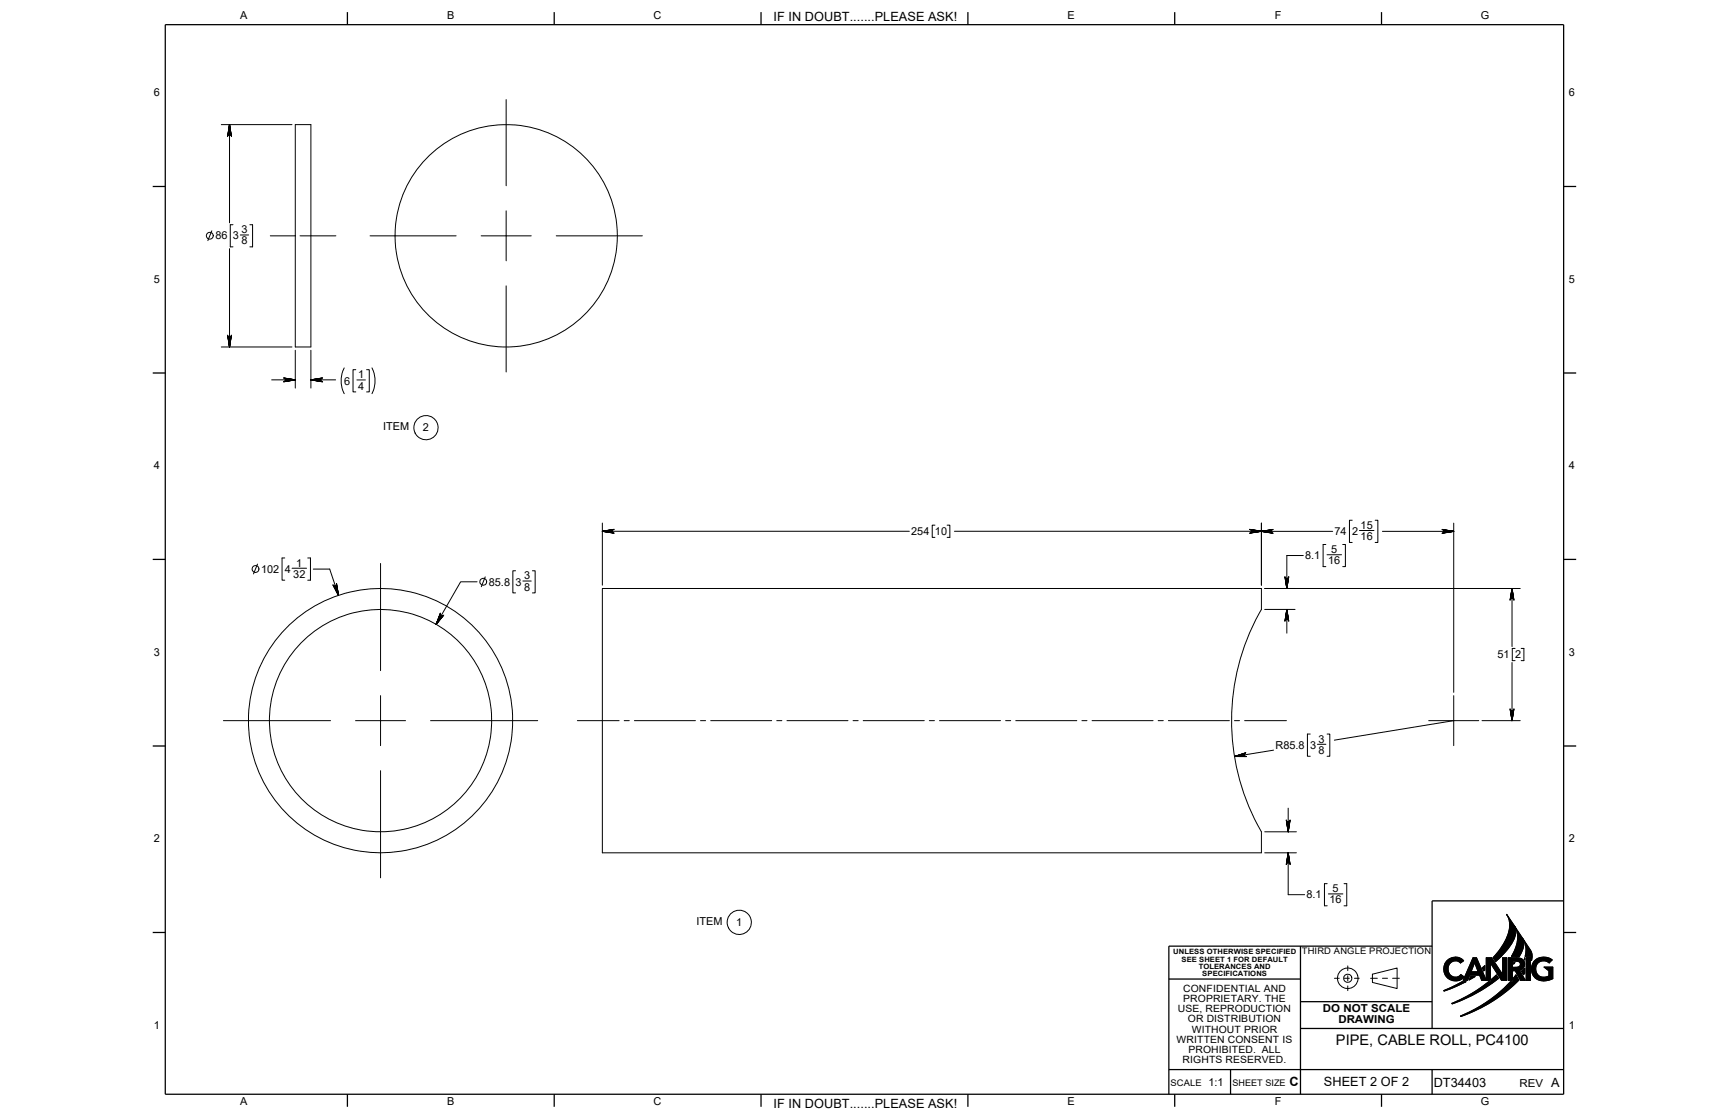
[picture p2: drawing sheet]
<svg xmlns="http://www.w3.org/2000/svg" width="432mm" height="279mm" viewBox="0 0 432 279" stroke-linecap="round" stroke-linejoin="round" font-family="sans-serif">
<g fill="none" stroke="#000" stroke-width=".25">
<path d="M55.3 31.1h17.6M57.3 31.1v24.5M73.7 31.1h3.9v55.5h-3.9zM126.4 24.9v21.5M52.9 57.6l-1 2.5M58.2 56.1h-.7v5.5h.7M60 58.7h2.1M62.4 56.1h.7v5.5h-.7M67.5 58.9h6.3M74.9 58.9h9M92.4 58.9h21.5M120.2 58.9h12.5"/>
<path d="M126.4 52.6v12.5M138.9 58.9h21.5M57.3 62.1v24.5M126.4 71.4v21.5M55.3 86.6h17.6M67.8 94.8h5.9M73.7 87.5v9.4M77.6 94.8h6.2M77.6 87.5v9.4M86 91.9a7.2 7.2 0 0 0 0 6.4M88.9 92.3h-.7v5.6h.7M89.1 94.9h2.1"/>
<path d="M91.5 92.3h.7v5.6h-.7M92.9 91.9a7.2 7.2 0 0 1 0 6.4M71.1 139.3h-.7v5.6h.7M76.9 139.3h.6v5.6h-.6M150.4 132.7h76.7M150.4 130.6v15.5M233.5 131.1h-.7v3.1h.7M236.5 131.1h.7v3.1h-.7M238.4 132.7h94.4M315 130.6v15.5M325.5 138.7h-4.1v8.2M331.1 136h-.7v5.5h.7"/>
<path d="M331.4 138.5h3.6M335.3 136h.7v5.5h-.7M337.7 129.9h-.7v5.5h.7M339.5 132.5h3.6M343.4 129.9h.7v5.5h-.7M345.2 132.7h17.9M363.1 130.6v42.3M64.3 140.8l-1 2.5M72.9 141.9h3.7M78.2 142.1h4.1l2.2 6.6M95 140.7v26.7M119.1 145.3h-4.1l-6.1 10.6"/>
<path d="M121.2 144l-1 2.5M128.8 142.5h-.7v5.5h.7M130.6 145.1h2.1M133 142.5h.6v5.5h-.6M150.4 146.9h164.6v5.3a55.5 55.5 0 0 0 0 55.5v5.2h-164.6zM315.8 146.9h63.9M315.8 152.2h7.6M321.4 152.2v5.9M377.6 146.9v14.5M55.8 179.9h26.7M88.8 179.9h12.5M95 173.7v12.5"/>
<path d="M107.5 179.9h26.8M144.2 179.9h10.4M155.9 179.9h1.3M158.4 179.9h15.3M174.9 179.9h1.3M177.5 179.9h15.2M194 179.9h1.3M196.5 179.9h15.3M213 179.9h1.3M215.6 179.9h15.2M232.1 179.9h1.3M234.6 179.9h15.3"/>
<path d="M251.1 179.9h1.3M253.7 179.9h15.2M270.2 179.9h1.3M272.7 179.9h15.3M289.2 179.9h1.3M291.8 179.9h15.2M308.3 179.9h1.3M310.8 179.9h10.5M356.8 179.9h12.5M363.1 173.7v12.5M363.1 179.9l-29.9 4.9M370.1 179.9h9.6"/>
<path d="M377.6 165.4v14.5M378.4 161.9h-.7v3.1h.7M379.9 161.9h.7v3.1h-.7M95 192.4v26.8M318.1 187.3l-9.8 1.6M327.2 183.3h-.7v5.5h.7M329 185.8h2.1M331.4 183.3h.7v5.5h-.7M315.8 212.9h8M315.8 207.7h8M321.7 201.8v5.9M321.7 212.9v10.5h4.1"/>
<path d="M331.4 220.6h-.6v5.6h.6M331.7 223.2h3.7M335.7 220.6h.6v5.6h-.6M367.9 239.1h.8l2.5 5.7v-5.7h1.3l2.8 4.2v-4.2h1v5.7h-1.3l-2.8-4.3v4.3h-2.2l-.5-1.3h-2.4l-.6 1.3h-1.1zM376.7 239.1a5.5 5.5 0 0 1 3.4 .4 1.58 1.58 0 0 1 .6 1.6 1.58 1.58 0 0 1-1.2 1.2l1.4 2.5h-1.2l-1.3-2.4h-.7v2.4h-1zM377.7 240h.9a.85 .85 0 0 1 1.1 .8 .85 .85 0 0 1-1.2 .7h-.8zM378.2 231.1l2 3.1a4.3 4.3 0 0 1-.8 4.6h-1.9a7 7 0 0 0 .7-7.7zM378.2 231.1l-1.9-2.8a6.9 6.9 0 0 1-.7 7.3l-1 1.5-1.7 2 .6 1M378.2 231.1a4.3 4.3 0 0 1-.7 4.5l-1.4 1.9-2.6 2.6M380.3 234.4l1.9 2.9a3 3 0 0 1 .3 2.5v-1h-1.6a5.6 5.6 0 0 0-.6-4.4zM380.8 239.2v.5zM381.2 239.1h1v5.7h-1z"/>
<path d="M387.7 239.7a3.1 3.1 0 0 0-4.4 .2 3.1 3.1 0 0 0 .2 4.4 4.1 4.1 0 0 0 4.3 .1v-2.9h-2.2l1.2 .9M333.3 244.3h1.2M335.7 244.3h1.3M336.6 241.2v1.2M336.6 243.6v1.3M336.6 246.2v1.2M338.3 244.3h1.1M342.3 244.3h1.7M342.8 243.2l6.1-1.5v5.1l-6.1-1.5zM345.2 244.3h1.3M347.8 244.3h1.7M360.6 247.3l4.5-2.2h1l-4 1.9-1.4 .5z"/>
<path d="M361.2 240a2.9 2.9 0 0 1 4.3-.1l-.8 .6a1.89 1.89 0 0 0-2.4-.2 1.89 1.89 0 0 0-.6 2.4 1.77 1.77 0 0 0 1.4 1.3 1.77 1.77 0 0 0 1.7-.7l.9 .6a2.95 2.95 0 0 1-4.2 .3 2.95 2.95 0 0 1-.3-4.2zM362.6 250.5a37.4 37.4 0 0 0 9.2-5.4h.7v-.6l1.2-1.1 .5 .9a38.9 38.9 0 0 1-11.5 6.4zM364.7 253.7a35.2 35.2 0 0 0 12.5-8.6h.8v-.9l.6-.8 .7 1.4a37.9 37.9 0 0 1-14.5 9zM367.3 243.8h1.1l-1.5 .9zM368.3 240.3l.8 2.3h-1.7zM370.2 241.6l.6-.5v1.1l-.3 .2zM378 240.3h.3l-.3 .4zM380 242.5l.8-.7v1.2l-.3 .4zM386.9 240.5a2.08 2.08 0 0 0-2.8 0 2.08 2.08 0 0 0-.1 2.9 2.08 2.08 0 0 0 2.8 .3"/>
<circle cx="52.4" cy="58.9" r=".86"/>
<circle cx="126.4" cy="58.9" r="27.8"/>
<circle cx="106.4" cy="106.8" r="3"/>
<circle cx="63.8" cy="142.1" r=".85"/>
<circle cx="120.7" cy="145.3" r=".86"/>
<circle cx="95" cy="179.9" r="27.8"/>
<circle cx="95" cy="179.9" r="33"/>
<circle cx="184.6" cy="230.3" r="3"/>
<circle cx="336.6" cy="244.3" r="1.03"/>
<circle cx="336.6" cy="244.3" r="2.57"/>
</g>
<g fill="none" stroke="#000" stroke-width=".32">
<path d="M41.3 6.2h349.2v267h-349.2zM86.8 3v3.2M138.4 3v3.2M190.1 3v3.2M241.7 3v3.2M293.4 3v3.2M345 3v3.2M38.1 46.6h3.2M390.5 46.6h3.1M38.1 93.1h3.2M390.5 93.1h3.1M41.3 139.7h-3.2"/>
<path d="M393.6 139.7h-3.1M38.1 186.3h3.2M390.5 186.3h3.1M38.1 232.8h3.2M324.8 236.2v37M357.7 236.2h-65.8v37M390.5 224.9h-32.8v31.9M390.5 232.8h3.1M291.9 244.5h32.9M324.8 256.8h65.7M324.8 250.1h32.9M86.8 273.2v3.2"/>
<path d="M138.4 273.2v3.2M190.1 273.2v3.2M241.7 273.2v3.2M291.9 267.1h98.6M293.4 273.2v3.2M307.3 267.1v6.1M345 273.2v3.2M357.7 267.1v6.1"/>
</g>
<g fill="#000" stroke="#000" stroke-width=".25">
<path d="M57.3 31.1l.5 3z" fill-rule="evenodd"/>
<path d="M57.3 31.1l.5 2.8z" fill-rule="evenodd"/>
<path d="M57.3 31.1l.4 2.7z" fill-rule="evenodd"/>
<path d="M57.3 31.1l.3 2.6-.2-.1z" fill-rule="evenodd"/>
<path d="M57.3 31.1l.1 2.5h-.2z" fill-rule="evenodd"/>
<path d="M57.3 31.1l-.1 2.5-.1 .1z" fill-rule="evenodd"/>
<path d="M57.3 31.1l-.3 2.7z" fill-rule="evenodd"/>
<path d="M57.3 31.1l-.4 2.8z" fill-rule="evenodd"/>
<path d="M57.3 31.1l-.5 3z" fill-rule="evenodd"/>
<path d="M56.8 83.7l.5 2.9z" fill-rule="evenodd"/>
<path d="M56.9 83.8l.4 2.8z" fill-rule="evenodd"/>
<path d="M57 84l.3 2.6z" fill-rule="evenodd"/>
<path d="M57.1 84.1h.1l.1 2.5z" fill-rule="evenodd"/>
<path d="M57.2 84.1h.2l-.1 2.5z" fill-rule="evenodd"/>
<path d="M57.4 84.1h.2l-.3 2.5z" fill-rule="evenodd"/>
<path d="M57.6 84.1l.1-.1-.4 2.6z" fill-rule="evenodd"/>
<path d="M57.8 83.8l-.5 2.8z" fill-rule="evenodd"/>
<path d="M57.8 83.7l-.5 2.9z" fill-rule="evenodd"/>
<path d="M70.8 95.4l2.9-.6z" fill-rule="evenodd"/>
<path d="M71 95.3l2.7-.5z" fill-rule="evenodd"/>
<path d="M71.2 95.1l2.5-.3-2.6 .4z" fill-rule="evenodd"/>
<path d="M71.2 94.9l2.5-.1-2.5 .3z" fill-rule="evenodd"/>
<path d="M71.2 94.8h2.5l-2.5 .1z" fill-rule="evenodd"/>
<path d="M71.2 94.6l2.5 .2h-2.5z" fill-rule="evenodd"/>
<path d="M71.1 94.5l2.6 .3z" fill-rule="evenodd"/>
<path d="M71 94.4l2.7 .4z" fill-rule="evenodd"/>
<path d="M70.8 94.4l2.9 .4z" fill-rule="evenodd"/>
<path d="M77.6 94.8l3-.4z" fill-rule="evenodd"/>
<path d="M77.6 94.8l2.8-.4z" fill-rule="evenodd"/>
<path d="M77.6 94.8l2.7-.3z" fill-rule="evenodd"/>
<path d="M77.6 94.8l2.6-.2-.1 .2z" fill-rule="evenodd"/>
<path d="M77.6 94.8h2.5v.1z" fill-rule="evenodd"/>
<path d="M77.6 94.8l2.5 .1 .1 .2z" fill-rule="evenodd"/>
<path d="M77.6 94.8l2.7 .4z" fill-rule="evenodd"/>
<path d="M77.6 94.8l2.8 .5z" fill-rule="evenodd"/>
<path d="M77.6 94.8l3 .6z" fill-rule="evenodd"/>
<path d="M150.4 132.7l3-.5z" fill-rule="evenodd"/>
<path d="M150.4 132.7l2.8-.5z" fill-rule="evenodd"/>
<path d="M150.4 132.7l2.7-.4z" fill-rule="evenodd"/>
<path d="M150.4 132.7l2.6-.3-.1 .2z" fill-rule="evenodd"/>
<path d="M150.4 132.7l2.5-.1v.1z" fill-rule="evenodd"/>
<path d="M150.4 132.7h2.5l.1 .2z" fill-rule="evenodd"/>
<path d="M150.4 132.7l2.7 .3z" fill-rule="evenodd"/>
<path d="M150.4 132.7l2.8 .4z" fill-rule="evenodd"/>
<path d="M150.4 132.7l3 .4z" fill-rule="evenodd"/>
<path d="M312.1 133.1l2.9-.4z" fill-rule="evenodd"/>
<path d="M312.2 133.1l2.8-.4z" fill-rule="evenodd"/>
<path d="M312.5 132.9l2.5-.2-2.6 .3z" fill-rule="evenodd"/>
<path d="M312.5 132.7h2.5l-2.5 .2z" fill-rule="evenodd"/>
<path d="M312.5 132.6l2.5 .1h-2.5z" fill-rule="evenodd"/>
<path d="M312.5 132.4l2.5 .3-2.5-.1z" fill-rule="evenodd"/>
<path d="M312.4 132.3l2.6 .4z" fill-rule="evenodd"/>
<path d="M312.2 132.2l2.8 .5z" fill-rule="evenodd"/>
<path d="M312.1 132.2l2.9 .5z" fill-rule="evenodd"/>
<path d="M315 132.7l3-.5z" fill-rule="evenodd"/>
<path d="M315 132.7l2.8-.5z" fill-rule="evenodd"/>
<path d="M315 132.7l2.7-.4z" fill-rule="evenodd"/>
<path d="M315 132.7l2.6-.3-.1 .2z" fill-rule="evenodd"/>
<path d="M315 132.7l2.5-.1v.2z" fill-rule="evenodd"/>
<path d="M315 132.7l2.5 .1 .1 .1z" fill-rule="evenodd"/>
<path d="M315 132.7l2.7 .3z" fill-rule="evenodd"/>
<path d="M315 132.7l2.8 .4z" fill-rule="evenodd"/>
<path d="M315 132.7l3 .5z" fill-rule="evenodd"/>
<path d="M360.1 133.2l3-.5z" fill-rule="evenodd"/>
<path d="M360.3 133.1l2.8-.4z" fill-rule="evenodd"/>
<path d="M360.5 132.9l2.6-.2-2.7 .3z" fill-rule="evenodd"/>
<path d="M360.6 132.8l2.5-.1-2.6 .2z" fill-rule="evenodd"/>
<path d="M360.6 132.6l2.5 .1-2.5 .1z" fill-rule="evenodd"/>
<path d="M360.5 132.4l2.6 .3-2.5-.1z" fill-rule="evenodd"/>
<path d="M360.4 132.3l2.7 .4z" fill-rule="evenodd"/>
<path d="M360.3 132.2l2.8 .5z" fill-rule="evenodd"/>
<path d="M360.1 132.2l3 .5z" fill-rule="evenodd"/>
<path d="M84.1 145.7l.4 3z" fill-rule="evenodd"/>
<path d="M84.1 145.9l.4 2.8z" fill-rule="evenodd"/>
<path d="M84 146l.5 2.7z" fill-rule="evenodd"/>
<path d="M83.8 146.3l.1-.1 .6 2.5z" fill-rule="evenodd"/>
<path d="M83.7 146.3h.1l.7 2.4z" fill-rule="evenodd"/>
<path d="M83.5 146.3h.2l.8 2.4z" fill-rule="evenodd"/>
<path d="M83.4 146.2l1.1 2.5z" fill-rule="evenodd"/>
<path d="M83.2 146.1l1.3 2.6z" fill-rule="evenodd"/>
<path d="M83.1 146l1.4 2.7z" fill-rule="evenodd"/>
<path d="M110.7 153.7l.1-.1-1.9 2.3z" fill-rule="evenodd"/>
<path d="M110.6 153.8l.1-.1-1.8 2.2z" fill-rule="evenodd"/>
<path d="M110.4 153.8h.2l-1.7 2.1z" fill-rule="evenodd"/>
<path d="M110.2 153.8h.2l-1.5 2.1z" fill-rule="evenodd"/>
<path d="M110.1 153.7l.1 .1-1.3 2.1z" fill-rule="evenodd"/>
<path d="M110 153.6l.1 .1-1.2 2.2z" fill-rule="evenodd"/>
<path d="M109.9 153.4l-1 2.5z" fill-rule="evenodd"/>
<path d="M109.9 153.2l-1 2.7z" fill-rule="evenodd"/>
<path d="M110 153.1l-1.1 2.8z" fill-rule="evenodd"/>
<path d="M321.4 152.2l.5 2.9z" fill-rule="evenodd"/>
<path d="M321.4 152.2l.4 2.8z" fill-rule="evenodd"/>
<path d="M321.4 152.2l.3 2.6z" fill-rule="evenodd"/>
<path d="M321.4 152.2l.2 2.5h-.1z" fill-rule="evenodd"/>
<path d="M321.4 152.2l.1 2.5h-.2z" fill-rule="evenodd"/>
<path d="M321.4 152.2l-.1 2.5h-.2z" fill-rule="evenodd"/>
<path d="M321.4 152.2l-.4 2.6z" fill-rule="evenodd"/>
<path d="M321.4 152.2l-.5 2.8z" fill-rule="evenodd"/>
<path d="M321.4 152.2l-.5 2.9z" fill-rule="evenodd"/>
<path d="M320.9 144l.5 2.9z" fill-rule="evenodd"/>
<path d="M320.9 144.1l.5 2.8z" fill-rule="evenodd"/>
<path d="M321 144.3l.4 2.6z" fill-rule="evenodd"/>
<path d="M321.1 144.4h.2l.1 2.5z" fill-rule="evenodd"/>
<path d="M321.3 144.4h.2l-.1 2.5z" fill-rule="evenodd"/>
<path d="M321.5 144.4h.1l-.2 2.5z" fill-rule="evenodd"/>
<path d="M321.6 144.4l.1-.1-.3 2.6z" fill-rule="evenodd"/>
<path d="M321.8 144.1l-.4 2.8z" fill-rule="evenodd"/>
<path d="M321.9 144l-.5 2.9z" fill-rule="evenodd"/>
<path d="M377.6 146.9l-.5 3z" fill-rule="evenodd"/>
<path d="M377.6 146.9l-.4 2.8z" fill-rule="evenodd"/>
<path d="M377.6 146.9l-.3 2.7z" fill-rule="evenodd"/>
<path d="M377.6 146.9l-.1 2.5-.1 .1z" fill-rule="evenodd"/>
<path d="M377.6 146.9l.1 2.5h-.2z" fill-rule="evenodd"/>
<path d="M377.6 146.9l.2 2.6-.1-.1z" fill-rule="evenodd"/>
<path d="M377.6 146.9l.4 2.7z" fill-rule="evenodd"/>
<path d="M377.6 146.9l.5 2.8z" fill-rule="evenodd"/>
<path d="M377.6 146.9l.5 3z" fill-rule="evenodd"/>
<path d="M378.1 177l-.5 2.9z" fill-rule="evenodd"/>
<path d="M378.1 177.1l-.5 2.8z" fill-rule="evenodd"/>
<path d="M377.8 177.4l.2-.1-.4 2.6z" fill-rule="evenodd"/>
<path d="M377.7 177.4h.1l-.2 2.5z" fill-rule="evenodd"/>
<path d="M377.5 177.4h.2l-.1 2.5z" fill-rule="evenodd"/>
<path d="M377.4 177.4h.1l.1 2.5z" fill-rule="evenodd"/>
<path d="M377.3 177.3l.3 2.6z" fill-rule="evenodd"/>
<path d="M377.2 177.1l.4 2.8z" fill-rule="evenodd"/>
<path d="M377.1 177l.5 2.9z" fill-rule="evenodd"/>
<path d="M308.3 188.9h3z" fill-rule="evenodd"/>
<path d="M308.3 188.9h2.8z" fill-rule="evenodd"/>
<path d="M308.3 188.9l2.7-.1z" fill-rule="evenodd"/>
<path d="M308.3 188.9l2.5-.3 .1 .1z" fill-rule="evenodd"/>
<path d="M308.3 188.9l2.4-.5 .1 .2z" fill-rule="evenodd"/>
<path d="M308.3 188.9l2.5-.6-.1 .1z" fill-rule="evenodd"/>
<path d="M308.3 188.9l2.6-.8z" fill-rule="evenodd"/>
<path d="M308.3 188.9l2.7-.9z" fill-rule="evenodd"/>
<path d="M308.3 188.9l2.9-1z" fill-rule="evenodd"/>
<path d="M321.7 212.9l-.5 3z" fill-rule="evenodd"/>
<path d="M321.7 212.9l-.4 2.8z" fill-rule="evenodd"/>
<path d="M321.7 212.9l-.3 2.7z" fill-rule="evenodd"/>
<path d="M321.7 212.9l-.1 2.5-.1 .1z" fill-rule="evenodd"/>
<path d="M321.7 212.9l.1 2.5h-.2z" fill-rule="evenodd"/>
<path d="M321.7 212.9l.2 2.6-.1-.1z" fill-rule="evenodd"/>
<path d="M321.7 212.9l.4 2.7z" fill-rule="evenodd"/>
<path d="M321.7 212.9l.5 2.8z" fill-rule="evenodd"/>
<path d="M321.7 212.9l.5 3z" fill-rule="evenodd"/>
<path d="M322.2 204.7l-.5 3z" fill-rule="evenodd"/>
<path d="M322.2 204.9l-.5 2.8z" fill-rule="evenodd"/>
<path d="M321.9 205.1l.2-.1-.4 2.7z" fill-rule="evenodd"/>
<path d="M321.8 205.2l.1-.1-.2 2.6z" fill-rule="evenodd"/>
<path d="M321.6 205.2h.2l-.1 2.5z" fill-rule="evenodd"/>
<path d="M321.5 205.1l.1 .1 .1 2.5z" fill-rule="evenodd"/>
<path d="M321.4 205l.3 2.7z" fill-rule="evenodd"/>
<path d="M321.3 204.9l.4 2.8z" fill-rule="evenodd"/>
<path d="M321.2 204.7l.5 3z" fill-rule="evenodd"/>
<path d="M361.5 239.8a2.81 2.81 0 0 1 4 .1l-.8 .6a1.87 1.87 0 0 0-2.3-.3 1.87 1.87 0 0 0-.7 2.3 1.77 1.77 0 0 0 1.3 1.4 1.77 1.77 0 0 0 1.8-.6l.9 .6a2.95 2.95 0 0 1-4.3 .1 2.95 2.95 0 0 1 .1-4.2z" fill-rule="evenodd"/>
<path d="M371.2 239.1h1.3l2.8 4.2v-4.2h1v5.7h-1.3l-2.8-4.3v4.3h-1z" fill-rule="evenodd"/>
<path d="M376.3 228.3l2 3-.1-.2a2.7 2.7 0 0 1 0 3.2 18.4 18.4 0 0 1-4.7 5.8l-.6-1a14.8 14.8 0 0 0 4.1-7.6 4.8 4.8 0 0 0-.7-3.2z" fill-rule="evenodd"/>
<path d="M378.3 231.3l1.9 2.9a4.5 4.5 0 0 1-.9 4.6h-1.8a8.3 8.3 0 0 0 1.2-6.7z" fill-rule="evenodd"/>
<path d="M380.8 239.2v.5z" fill-rule="evenodd"/>
<path d="M380.3 234.4l2.2 3.3 .1 1-.1 1.1v-1h-1.6a5.5 5.5 0 0 0-.6-4.4z" fill-rule="evenodd"/>
<path d="M383.3 239.9a3.5 3.5 0 0 1 4.4-.2l-.8 .8a2.07 2.07 0 0 0-2.8 .1 2.07 2.07 0 0 0-.1 2.8 2.07 2.07 0 0 0 2.8 .3v-1.3l-1.2-.9h2.2v2.9a3.5 3.5 0 0 1-5.2-1.4 3.2 3.2 0 0 1 .7-3.1z" fill-rule="evenodd"/>
<path d="M360.6 247.3l2.9-1.3a4.5 4.5 0 0 1 2.6-.9l-3.8 1.8-1.6 .6z" fill-rule="evenodd"/>
<path d="M364.7 253.7l5-2.5a34.6 34.6 0 0 0 7.5-6.1h.8v-.9l.6-.8 .7 1.4a38.1 38.1 0 0 1-14.5 9z" fill-rule="evenodd"/>
<path d="M367.9 239.1l-2.5 5.7h1.1l.6-1.3h2.4l.5 1.3h1.2l-2.5-5.7zM368.3 240.3l.8 2.3h-1.7z" fill-rule="evenodd"/>
<path d="M367.3 243.8h1.1l-1.5 .9z" fill-rule="evenodd"/>
<path d="M370.2 241.6l.6-.5v1.1l-.3 .2z" fill-rule="evenodd"/>
<path d="M362.6 250.5l5-2.5 4.2-2.9h.7v-.6l1.2-1.1 .5 .9a38.9 38.9 0 0 1-11.5 6.4z" fill-rule="evenodd"/>
<path d="M378 240.3h.3l-.3 .4z" fill-rule="evenodd"/>
<path d="M377.7 240h1.4l.6 .5a.87 .87 0 0 1-.3 .9 .87 .87 0 0 1-.9 .1h-.8zM376.7 239.1v5.7h1v-2.4h.7l1.3 2.4h1.2l-1.4-2.5a1.58 1.58 0 0 0 1.3-1.8 1.58 1.58 0 0 0-1.8-1.4z" fill-rule="evenodd"/>
<path d="M380 242.5l.8-.7v1.2l-.3 .4z" fill-rule="evenodd"/>
<path d="M381.2 239.1v5.7h1v-5.7z" fill-rule="evenodd"/>
</g>
<text font-size="3.6" x="333.7" y="261">PIPE, CABLE ROLL, PC4100</text>
<g font-size="3.2">
<text x="193.2" y="5.2">IF IN DOUBT.......PLEASE ASK!</text>
<text x="322.1" y="271.1">C</text>
<text x="330.6" y="271.1">SHEET 2 OF 2</text>
<text x="358.1" y="271.5">DT34403</text>
<text x="387.4" y="271.5">A</text>
<text x="193.2" y="276.5">IF IN DOUBT.......PLEASE ASK!</text>
</g>
<g font-size="2.7">
<text x="60" y="4.8">A</text>
<text x="111.7" y="4.8">B</text>
<text x="163.2" y="4.8">C</text>
<text x="266.6" y="4.8">E</text>
<text x="318.4" y="4.8">F</text>
<text x="369.8" y="4.8">G</text>
<text x="38.4" y="24">6</text>
<text x="391.8" y="24">6</text>
<text x="53.8" y="59.8">86</text>
<text x="58.2" y="59.8">3</text>
<text x="60.3" y="58.3">3</text>
<text x="60.3" y="61">8</text>
<text x="38.4" y="70.5">5</text>
<text x="391.8" y="70.5">5</text>
<text x="89.4" y="94.5">1</text>
<text x="86" y="96">6</text>
<text x="89.4" y="97.3">4</text>
<text x="95.7" y="107.5">ITEM</text>
<text x="105.6" y="107.7">2</text>
<text x="38.4" y="117.1">4</text>
<text x="391.8" y="117.1">4</text>
<text x="227.6" y="133.6">254</text>
<text x="233.5" y="133.6">10</text>
<text x="333.3" y="133.6">74</text>
<text x="337.7" y="133.6">2</text>
<text x="339.8" y="134.9">16</text>
<text x="339.8" y="132.1">15</text>
<text x="65.2" y="143">102</text>
<text x="71.1" y="143">4</text>
<text x="74" y="141.5">1</text>
<text x="325.9" y="139.6">8.1</text>
<text x="331.7" y="140.9">16</text>
<text x="332.5" y="138.1">5</text>
<text x="73.2" y="144.3">32</text>
<text x="122.1" y="146.2">85.8</text>
<text x="128.8" y="146.2">3</text>
<text x="130.9" y="147.4">8</text>
<text x="130.9" y="144.7">3</text>
<text x="38.4" y="163.7">3</text>
<text x="374" y="164.4">51</text>
<text x="378.4" y="164.4">2</text>
<text x="391.8" y="163.7">3</text>
<text x="329.3" y="185.4">3</text>
<text x="318.5" y="187">R85.8 3</text>
<text x="329.3" y="188.2">8</text>
<text x="38.4" y="210.2">2</text>
<text x="391.8" y="210.2">2</text>
<text x="326.3" y="224.3">8.1</text>
<text x="332" y="225.6">16</text>
<text x="332.8" y="222.8">5</text>
<text x="173.9" y="231">ITEM</text>
<text x="183.9" y="231.2">1</text>
<text x="38.4" y="256.8">1</text>
<text x="330.4" y="252.8">DO NOT SCALE</text>
<text x="334.2" y="255.5">DRAWING</text>
<text x="391.8" y="256.8">1</text>
<text x="60" y="276">A</text>
<text x="111.7" y="276">B</text>
<text x="163.2" y="276">C</text>
<text x="266.6" y="276">E</text>
<text x="301.8" y="271.1">1:1</text>
<text x="318.4" y="276">F</text>
<text x="369.8" y="276">G</text>
<text x="379.5" y="271.5">REV</text>
</g>
<g font-size="2.5">
<text x="295.5" y="247.8">CONFIDENTIAL AND</text>
<text x="295.5" y="250.3">PROPRIETARY. THE</text>
<text x="294.2" y="252.8">USE, REPRODUCTION</text>
<text x="296.7" y="255.3">OR DISTRIBUTION</text>
<text x="297.6" y="257.8">WITHOUT PRIOR</text>
<text x="293.9" y="260.3">WRITTEN CONSENT IS</text>
<text x="296.8" y="262.8">PROHIBITED. ALL</text>
<text x="295.3" y="265.3">RIGHTS RESERVED.</text>
</g>
<g font-size="2.3">
<text x="325.1" y="238.3">THIRD ANGLE PROJECTION</text>
<text x="292.3" y="271.2">SCALE</text>
<text x="307.8" y="271.2">SHEET SIZE</text>
</g>
<g font-size="1.8">
<text x="293" y="238.3">UNLESS OTHERWISE SPECIFIED</text>
<text x="295.1" y="240.1">SEE SHEET 1 FOR DEFAULT</text>
<text x="299.4" y="241.9">TOLERANCES AND</text>
<text x="300.3" y="243.8">SPECIFICATIONS</text>
</g>
</svg>
